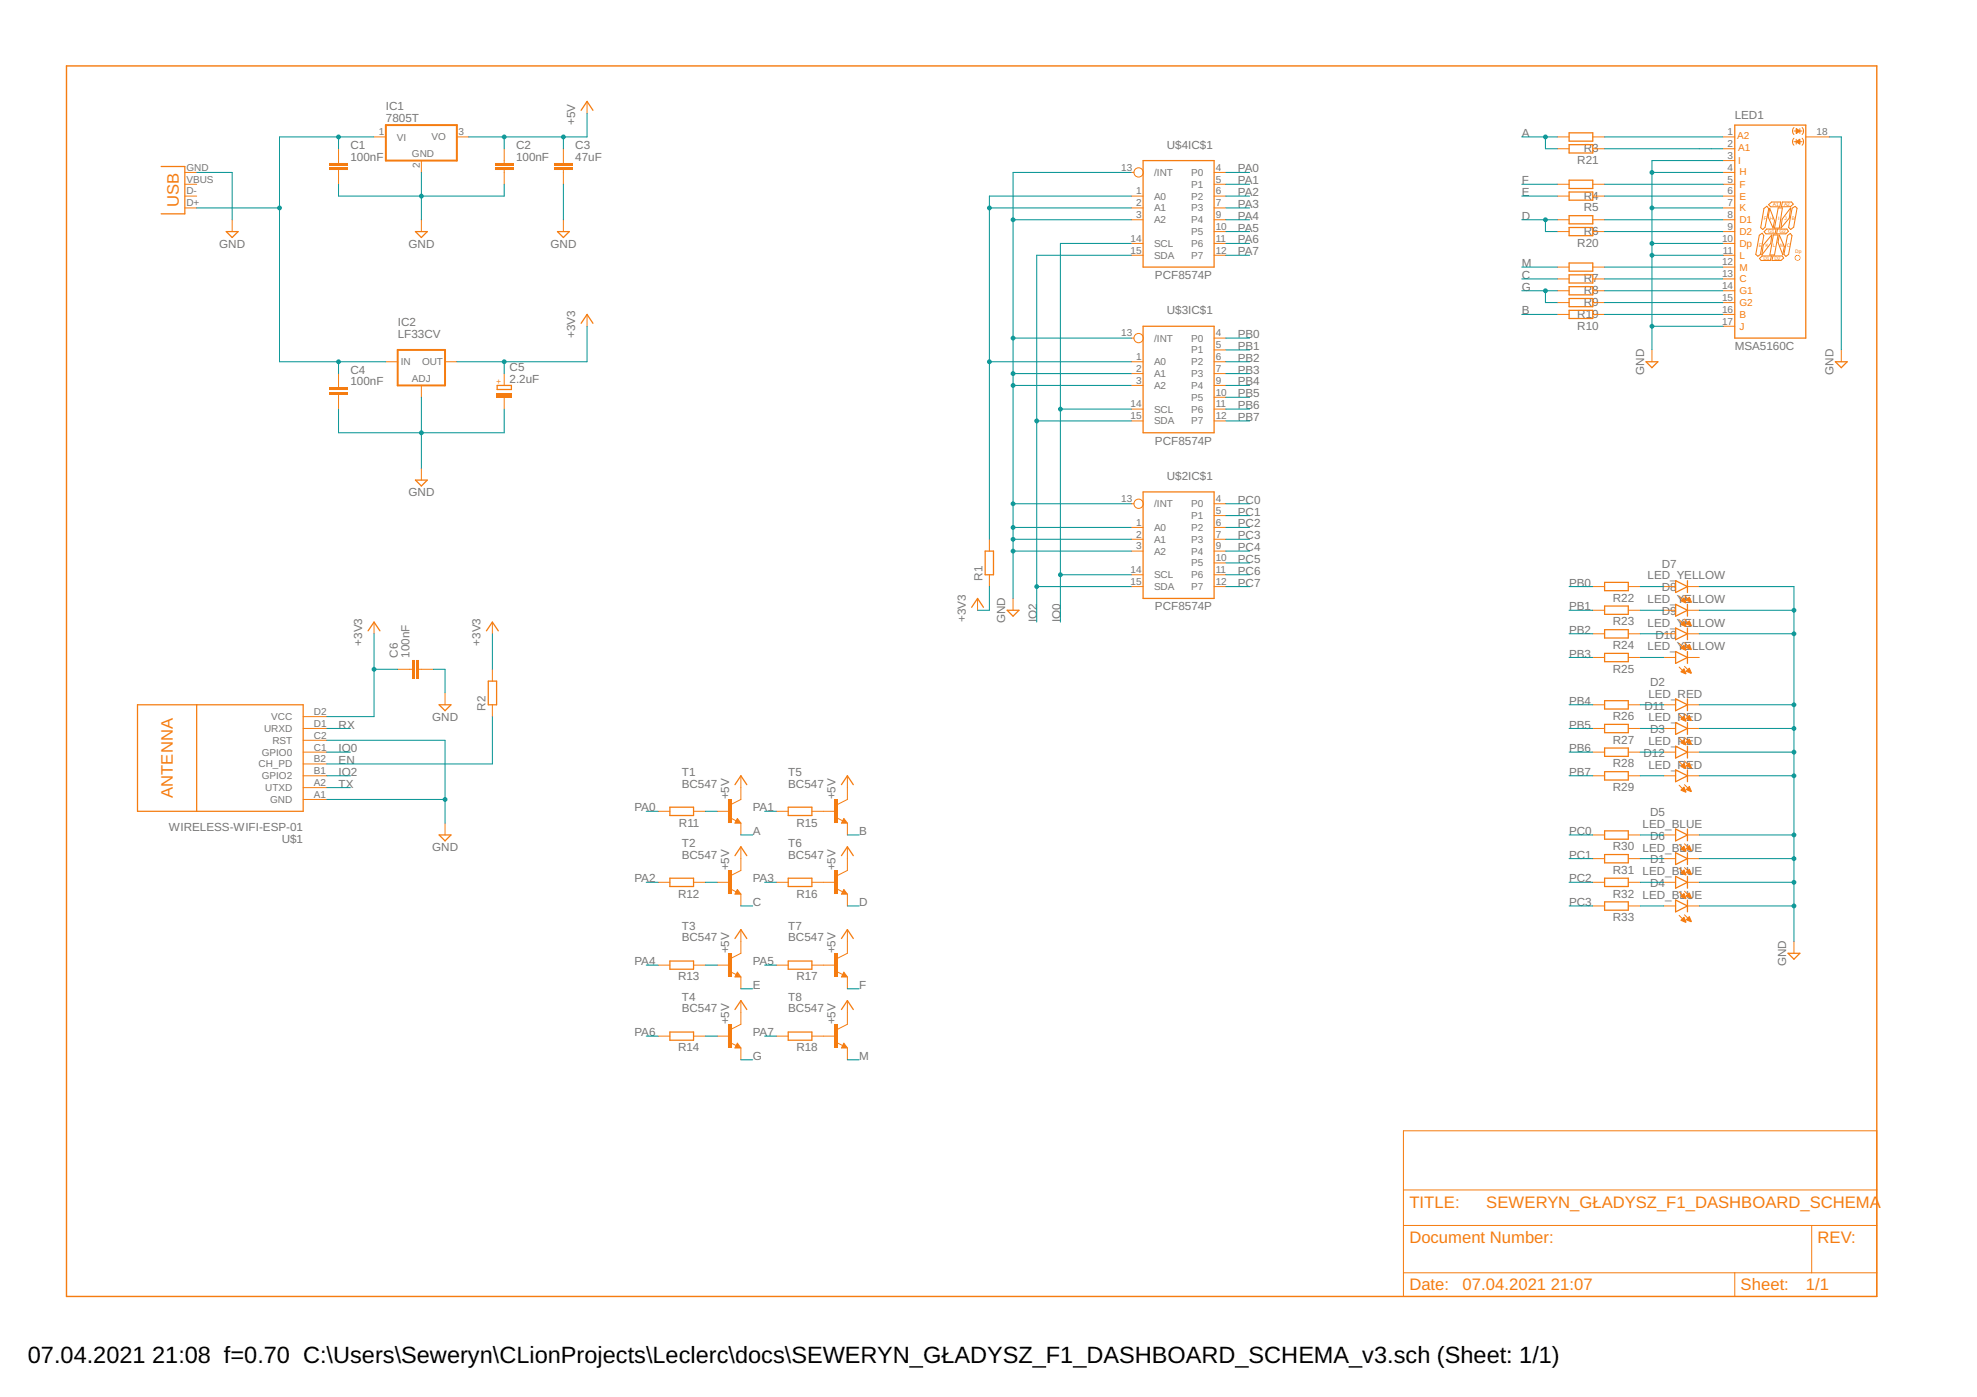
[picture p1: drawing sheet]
<svg xmlns="http://www.w3.org/2000/svg" width="297mm" height="210mm" viewBox="0 0 297 210" stroke-linecap="round" stroke-linejoin="round" font-family="sans-serif">
<path d="M10 9.9h272v184.9h-272z" fill="none" stroke="#f57c10" stroke-width=".21"/>
<g fill="none" stroke="#f57c10" stroke-width=".15">
<path d="M27.8 31.2h1.7M27.8 29.5h1.7M27.8 27.7h1.7M27.8 25.9h1.7M34.9 33v1.8M56.2 20.6h1.8M63.3 24.1v1.8M63.3 33v1.8M68.6 20.6h1.8M210.9 169.9h71.1v24.9h-71.1zM210.9 178.8h71.1M210.9 184.1h71.1"/>
<path d="M210.9 191.2h71.1M260.6 191.2v3.6M272.2 184.1v7.1"/>
</g>
<path d="M24.2 25h3.6v7.1h-3.6M34 34.8h1.8l-.9 .9zM62.4 34.8h1.8l-.9 .9z" fill="none" stroke="#f57c10" stroke-width=".19"/>
<path d="M58 18.8h10.6v5.3h-10.6z" fill="none" stroke="#f57c10" stroke-width=".3"/>
<path d="M49.4 25.4h2.9" fill="none" stroke="#f57c10" stroke-width=".34"/>
<path d="M49.4 25.2h2.9v.3h-2.9zM49.4 25.2v.3h2.9v-.3z" fill="#f57c10"/>
<path d="M49.4 24.7h2.9" fill="none" stroke="#f57c10" stroke-width=".34"/>
<path d="M49.4 24.5h2.9v.3h-2.9zM49.4 24.5v.3h2.9v-.3z" fill="#f57c10"/>
<path d="M50.9 22.4v2.1M50.9 25.5v2.2" fill="none" stroke="#f57c10" stroke-width=".15"/>
<path d="M74.3 25.4h2.9" fill="none" stroke="#f57c10" stroke-width=".34"/>
<path d="M74.3 25.2h2.9v.3h-2.9zM74.3 25.2v.3h2.9v-.3z" fill="#f57c10"/>
<path d="M74.3 24.7h2.9" fill="none" stroke="#f57c10" stroke-width=".34"/>
<path d="M74.3 24.5h2.9v.3h-2.9zM74.3 24.5v.3h2.9v-.3z" fill="#f57c10"/>
<path d="M75.8 22.4v2.1M75.8 25.5v2.2" fill="none" stroke="#f57c10" stroke-width=".15"/>
<path d="M83.2 25.4h2.9" fill="none" stroke="#f57c10" stroke-width=".34"/>
<path d="M83.2 25.2h2.9v.3h-2.9zM83.2 25.2v.3h2.9v-.3z" fill="#f57c10"/>
<path d="M83.2 24.7h2.9" fill="none" stroke="#f57c10" stroke-width=".34"/>
<path d="M83.2 24.5h2.9v.3h-2.9zM83.2 24.5v.3h2.9v-.3z" fill="#f57c10"/>
<path d="M84.6 22.4v2.1M84.6 25.5v2.2M84.6 33v1.8M58 54.4h1.8M63.3 57.9v1.8M66.9 54.4h1.7" fill="none" stroke="#f57c10" stroke-width=".15"/>
<path d="M83.8 34.8h1.7l-.9 .9z" fill="none" stroke="#f57c10" stroke-width=".19"/>
<path d="M59.8 52.6h7.1v5.3h-7.1z" fill="none" stroke="#f57c10" stroke-width=".3"/>
<path d="M49.4 59.2h2.9" fill="none" stroke="#f57c10" stroke-width=".34"/>
<path d="M49.4 59h2.9v.3h-2.9zM49.4 59v.3h2.9v-.3z" fill="#f57c10"/>
<path d="M49.4 58.4h2.9" fill="none" stroke="#f57c10" stroke-width=".34"/>
<path d="M49.4 58.3h2.9v.3h-2.9zM49.4 58.3v.3h2.9v-.3z" fill="#f57c10"/>
<path d="M50.9 56.1v2.2M50.9 59.3v2.2" fill="none" stroke="#f57c10" stroke-width=".15"/>
<path d="M74.7 57.9h2.1v.6h-2.1z" fill="none" stroke="#f57c10" stroke-width=".19"/>
<path d="M74.6 59.1h2.3v.6h-2.3z" fill-rule="evenodd" fill="#f57c10"/>
<path d="M74.6 59.1h2.3v.6h-2.3zM74.6 59.1v.6h2.3v-.6z" fill="#f57c10"/>
<g fill="none" stroke="#f57c10" stroke-width=".15">
<path d="M88.2 15.2v1.8M75.8 56.1v1.8M75.8 59.7v1.8M88.2 47.2v1.8M63.3 70.4v1.7M56.2 93.5v1.7M45.6 118.3h3.5M45.6 116.6h3.5M45.6 114.8h3.5M45.6 113h3.5M45.6 111.2h3.5M45.6 109.5h3.5"/>
<path d="M45.6 107.7h3.5M45.6 120.1h3.5M66.9 123.7v1.8"/>
</g>
<path d="M87.3 16.6l.9-1.4 .9 1.4M87.3 48.6l.9-1.4 .9 1.4M62.4 72.1h1.8l-.9 .9zM55.3 94.8l.9-1.3 .9 1.3M20.7 105.9h24.9v16h-24.9zM29.5 105.9v16M66 125.5h1.8l-.9 .8z" fill="none" stroke="#f57c10" stroke-width=".19"/>
<path d="M62.8 99.1v2.9" fill="none" stroke="#f57c10" stroke-width=".34"/>
<path d="M62.6 99.1h.4l-.1 2.9h-.3zM62.6 99.1v2.9h.3v-2.9z" fill="#f57c10"/>
<path d="M62.1 99.1v2.9" fill="none" stroke="#f57c10" stroke-width=".34"/>
<path d="M61.9 99.1h.4v2.9h-.4zM61.9 99.1v2.9h.4v-2.9z" fill="#f57c10"/>
<g fill="none" stroke="#f57c10" stroke-width=".15">
<path d="M269.5 19.2a.75 .75 0 0 0 0 1M269.5 19.7h1.3M270.4 19.3v.7M270.8 19.2a.75 .75 0 0 1 0 1M170 25.9h.4M170 29.5h1.7M170 31.2h1.7M170 33h1.7M170 36.6h1.7M170 38.4h1.7M182.4 25.9h1.8M182.4 29.5h1.8"/>
<path d="M182.4 31.2h1.8M182.4 33h1.8M182.4 36.6h1.8M182.4 38.4h1.8M182.4 27.7h1.8M182.4 34.8h1.8M264.4 38.8l.4-.3h1.3l-.1 .6h-1.4zM264.8 35l-.5 .3-.5 2.9 .3 .3 .4-.3 .5-2.8-.2-.3M265 31.3l.5-.3 .2 .3-.5 2.8-.3 .4-.4-.3zM265.4 34.4h1.4l-.1 .7h-1.4l-.3-.3zM265.7 30.8l.5-.4h1.3l-.1 .7h-1.4zM265.9 31.3l.7 1.8-.2 1.2-.7-1.7z"/>
<path d="M266.2 35.3l-1.3 1.5-.2 1.5 1.3-1.7 .2-1.3M266.4 38.5h1.4l.2 .3-.4 .3h-1.4zM266.4 35.3h.7l-.5 3h-.7zM267.1 34.4h1.4l.2 .4-.4 .3h-1.4zM267.2 31.2h.6l-.5 3.1h-.7zM267.3 35.3l.8 1.8-.3 1.1-.7-1.8 .2-1.1M267.8 30.4h1.4l.2 .3-.4 .4h-1.3zM268.6 35.4l.4-.3 .2 .3-.5 2.8-.4 .3-.3-.3zM269 31.2l-.2 1.6-1.2 1.5 .2-1.4zM269.3 31.3l.4-.3 .3 .3-.5 2.8-.5 .4-.3-.3zM269.5 20.8a.74 .74 0 0 0 0 1M269.5 21.3h1.3"/>
<path d="M269.9 20.9v.8M270.8 20.8a.74 .74 0 0 1 0 1M170 50.8h.4M170 54.4h1.7M170 56.1h1.7M170 57.9h1.7M182.4 50.8h1.8M182.4 54.4h1.8M182.4 56.1h1.8M182.4 57.9h1.8M182.4 52.6h1.8M182.4 59.7h1.8"/>
<path d="M170 75.7h.4M170 79.2h1.7M170 61.5h1.7M170 63.2h1.7M182.4 75.7h1.8M182.4 79.2h1.8M182.4 77.5h1.8M182.4 61.5h1.8M182.4 63.2h1.8M74 93.5v1.7M146.9 89.9v1.8M148.7 81v1.8"/>
<path d="M148.7 86.4v1.7M152.2 89.9v1.8M170 81h1.7M170 82.8h1.7M170 86.4h1.7M170 88.1h1.7M182.4 81h1.8M182.4 82.8h1.8M182.4 86.4h1.8M182.4 88.1h1.8M182.4 84.6h1.8M59.8 100.6h2.1"/>
<path d="M63 100.6h2.1M66.9 104.1v1.8M74 100.6v1.7M74 105.9v1.8"/>
<circle cx="171.1" cy="25.9" r=".7"/>
<circle cx="171.1" cy="50.8" r=".7"/>
<circle cx="171.1" cy="75.7" r=".7"/>
</g>
<path d="M260.6 18.8h10.7v32h-10.7zM171.7 24.1h10.7v16h-10.7zM171.7 49h10.7v16h-10.7zM171.7 73.9h10.7v16h-10.7zM73.1 94.8l.9-1.3 .9 1.3M146 91.2l.9-1.3 .9 1.3M148 82.8h1.3v3.6h-1.3zM151.3 91.7h1.8l-.9 .9zM66 105.9h1.8l-.9 .9zM73.4 102.3h1.2v3.6h-1.2z" fill="none" stroke="#f57c10" stroke-width=".19"/>
<path d="M269.8 38.4a.43 .43 0 0 1 .7 .2 .43 .43 0 0 1-.3 .6 .43 .43 0 0 1-.6-.5h.1a.35 .35 0 0 1 .6-.3 .35 .35 0 0 1 0 .6 .35 .35 0 0 1-.5-.1l-.1-.2h-.1z" fill-rule="evenodd" fill="#f57c10"/>
<path d="M269.8 38.4l.4-.1 .3 .2v.4l-.3 .3-.4-.1-.2-.4 .4-.3h.2a.35 .35 0 0 1 .2 .5l-.2 .2-.3-.1-.2-.3h-.1zM269.8 38.4l-.2 .3h.1l.2 .3 .3 .1 .2-.2v-.3l-.4-.2-.4 .3 .1 .2 .3 .3 .4-.1 .1-.4-.1-.3-.2-.1z" fill="#f57c10"/>
<g fill="none" stroke="#f57c10" stroke-width=".15">
<path d="M234 20.6h1.8M234 27.7h1.8M234 29.5h1.8M234 33h1.8M239.3 20.6h1.8M239.3 27.7h1.8M239.3 29.5h1.8M239.3 33h1.8M258.9 20.6h1.7M258.9 22.4h1.7M258.9 24.1h1.7M258.9 25.9h1.7"/>
<path d="M258.9 27.7h1.7M258.9 29.5h1.7M258.9 31.2h1.7M258.9 33h1.7M258.9 34.8h1.7M258.9 36.6h1.7M258.9 38.4h1.7M271.3 20.6h3.6M234 40.1h1.8M234 41.9h1.8M234 43.7h1.8M234 47.2h1.8"/>
<path d="M239.3 40.1h1.8M239.3 41.9h1.8M239.3 43.7h1.8M239.3 47.2h1.8M248.2 52.6v1.8M258.9 40.1h1.7M258.9 41.9h1.7M258.9 43.7h1.7M258.9 45.5h1.7M258.9 47.2h1.7M258.9 49h1.7M276.6 52.6v1.8"/>
<path d="M109.7 122.9l.9 .4M110.8 123l.5 .7h-.9zM111.3 120.1l-1.4 .7"/>
</g>
<g fill="#f57c10" stroke="#f57c10" stroke-width=".15">
<path d="M269.9 19.3l.5 .4-.5 .4z" fill-rule="evenodd"/>
<path d="M269.9 21.3l.5-.4v.8z" fill-rule="evenodd"/>
</g>
<path d="M235.8 20h3.5v1.2h-3.5zM235.8 27.1h3.5v1.2h-3.5zM235.8 28.9h3.5v1.2h-3.5zM235.8 32.4h3.5v1.2h-3.5zM235.8 39.5h3.5v1.2h-3.5zM235.8 41.3h3.5v1.2h-3.5zM235.8 43.1h3.5v1.2h-3.5zM235.8 46.6h3.5v1.3h-3.5zM247.3 54.4h1.8l-.9 .8zM275.8 54.4h1.7l-.9 .8zM110.8 123.3l.1 .2h-.3l.2-.4 .3 .5h-.5" fill="none" stroke="#f57c10" stroke-width=".19"/>
<path d="M109.3 120.1h.6v3.6h-.6z" fill-rule="evenodd" fill="#f57c10"/>
<path d="M109.3 120.1h.6v3.6h-.6zM109.3 120.1v3.6h.6v-3.6z" fill="#f57c10"/>
<g fill="none" stroke="#f57c10" stroke-width=".15">
<path d="M250 88.1h1.8M250 91.7h1.8M250 95.2h1.8M250 98.8h1.8M252.3 89.6l1 .9M252.3 93.1l1 1M252.3 96.7l1 .9M253.1 89.5l1 .9M253.1 93l1 1M253.1 96.6l1 1M253.5 88.1h1.8M253.5 91.7h1.8"/>
<path d="M253.5 95.2h1.8M253.5 98.8h1.8M111.3 118.3v1.8M250 105.9h1.8M250 113h1.8M250 109.5h1.8M250 116.6h1.8M252.3 107.3l1 1M252.3 100.2l1 1M252.3 114.4l1 1M252.3 110.9l1 1M252.3 118l1 1"/>
<path d="M253.1 107.2l1 1M253.1 100.1l1 1M253.1 114.3l1 1M253.1 110.8l1 1M253.1 117.9l1 1M253.5 105.9h1.8M253.5 113h1.8M253.5 109.5h1.8M253.5 116.6h1.8M107.8 121.9h1.7M109.7 133.6l.9 .4M110.8 133.6l.5 .7h-.9z"/>
<path d="M111.3 123.7v1.8M111.3 130.8l-1.4 .7M250 132.6h1.8M250 136.1h1.8M250 125.5h1.8M250 129h1.8M252.3 134l1 1M252.3 137.5l1 1M252.3 126.9l1 1M252.3 130.4l1 1M253.1 133.9l1 1M253.1 137.5l1 .9"/>
<path d="M253.1 126.8l1 1M253.1 130.3l1 1M253.5 132.6h1.8M253.5 136.1h1.8M253.5 125.5h1.8M253.5 129h1.8M269.5 141.5v1.7"/>
</g>
<g fill="none" stroke="#f57c10" stroke-width=".19">
<path d="M251.8 87.2l1.7 .9-1.7 .9zM251.8 90.8l1.7 .9-1.7 .9zM251.8 94.4l1.7 .8-1.7 .9zM251.8 97.9l1.7 .9-1.7 .9zM253.5 87.2v1.8M253.5 90.8v1.8M253.5 94.4v1.7M253.5 97.9v1.8M251.8 105l1.7 .9-1.7 .9zM251.8 108.6l1.7 .9-1.7 .8zM251.8 112.1l1.7 .9-1.7 .9zM251.8 115.7l1.7 .9-1.7 .9z"/>
<path d="M253.5 105v1.8M253.5 108.6v1.7M253.5 112.1v1.8M253.5 115.7v1.8M110.8 134l.1 .2h-.3l.2-.4 .3 .5h-.5M251.8 131.7l1.7 .9-1.7 .9zM251.8 124.6l1.7 .9-1.7 .8zM251.8 128.1l1.7 .9-1.7 .9zM251.8 135.2l1.7 .9-1.7 .9zM253.5 124.6v1.7M253.5 128.1v1.8M253.5 131.7v1.8"/>
<path d="M253.5 135.2v1.8M268.6 143.2h1.8l-.9 .9z"/>
</g>
<g fill="#f57c10" stroke="#f57c10" stroke-width=".15">
<path d="M252.5 134.7l.5-.4 .3 .7z" fill-rule="evenodd"/>
<path d="M253.3 134.6l.5-.4 .3 .7z" fill-rule="evenodd"/>
<path d="M252.5 108.1l.5-.5 .3 .7z" fill-rule="evenodd"/>
<path d="M253.3 108l.5-.5 .3 .7z" fill-rule="evenodd"/>
<path d="M253 137.8l.3 .8-.8-.3z" fill-rule="evenodd"/>
<path d="M253.3 138.2l.5-.5 .3 .7z" fill-rule="evenodd"/>
<path d="M252.5 127.6l.5-.5 .3 .8z" fill-rule="evenodd"/>
<path d="M253.3 127.5l.5-.4 .3 .7z" fill-rule="evenodd"/>
<path d="M252.5 131.2l.5-.5 .3 .7z" fill-rule="evenodd"/>
<path d="M253.3 131.1l.5-.5 .3 .7z" fill-rule="evenodd"/>
<path d="M253 89.8l.3 .8-.8-.3z" fill-rule="evenodd"/>
<path d="M253.3 90.2l.5-.5 .3 .8z" fill-rule="evenodd"/>
<path d="M252.5 93.8l.5-.4 .3 .7z" fill-rule="evenodd"/>
<path d="M253.3 93.7l.5-.4 .3 .7z" fill-rule="evenodd"/>
<path d="M252.5 97.4l.5-.5 .3 .8z" fill-rule="evenodd"/>
<path d="M253.3 97.3l.5-.5 .3 .8z" fill-rule="evenodd"/>
<path d="M252.5 100.9l.5-.4 .3 .7z" fill-rule="evenodd"/>
<path d="M253.8 100.4l.3 .8-.8-.3z" fill-rule="evenodd"/>
<path d="M253 114.7l.3 .8-.8-.3z" fill-rule="evenodd"/>
<path d="M253.3 115.1l.5-.5 .3 .7z" fill-rule="evenodd"/>
<path d="M252.5 111.6l.5-.5 .3 .8z" fill-rule="evenodd"/>
<path d="M253.3 111.5l.5-.4 .3 .7z" fill-rule="evenodd"/>
<path d="M252.5 118.7l.5-.4 .3 .7z" fill-rule="evenodd"/>
<path d="M253.3 118.6l.5-.4 .3 .7z" fill-rule="evenodd"/>
</g>
<path d="M109.3 130.8h.6v3.5h-.6z" fill-rule="evenodd" fill="#f57c10"/>
<path d="M109.3 130.8h.6v3.5h-.6zM109.3 130.8v3.5h.6v-3.5z" fill="#f57c10"/>
<path d="M107.8 132.6h1.7M111.3 129v1.8M111.3 134.3v1.8M109.7 146l.9 .4M110.8 146.1l.5 .7h-.9zM111.3 143.2l-1.4 .8" fill="none" stroke="#f57c10" stroke-width=".15"/>
<path d="M110.8 146.4l.1 .2h-.3l.2-.3 .3 .4h-.5" fill="none" stroke="#f57c10" stroke-width=".19"/>
<path d="M109.3 143.2h.6v3.6h-.6z" fill-rule="evenodd" fill="#f57c10"/>
<path d="M109.3 143.2h.6v3.6h-.6zM109.3 143.2v3.6h.6v-3.6z" fill="#f57c10"/>
<path d="M107.8 145h1.7M109.7 156.7l.9 .4M110.8 156.7l.5 .8h-.9zM111.3 141.5v1.7M111.3 146.8v1.8M111.3 153.9l-1.4 .7" fill="none" stroke="#f57c10" stroke-width=".15"/>
<path d="M110.8 157.1l.1 .2h-.3l.2-.4 .3 .5h-.5" fill="none" stroke="#f57c10" stroke-width=".19"/>
<path d="M109.3 153.9h.6v3.6h-.6z" fill-rule="evenodd" fill="#f57c10"/>
<path d="M109.3 153.9h.6v3.6h-.6zM109.3 153.9v3.6h.6v-3.6z" fill="#f57c10"/>
<path d="M125.8 122.9l.8 .4M126.8 123l.5 .7h-.9zM127.3 120.1l-1.4 .7M107.8 155.7h1.7M111.3 152.1v1.8M111.3 157.5v1.7" fill="none" stroke="#f57c10" stroke-width=".15"/>
<path d="M126.8 123.3l.1 .2h-.3l.2-.4 .3 .5h-.5" fill="none" stroke="#f57c10" stroke-width=".19"/>
<path d="M125.3 120.1h.6v3.6h-.6z" fill-rule="evenodd" fill="#f57c10"/>
<path d="M125.3 120.1h.6v3.6h-.6zM125.3 120.1v3.6h.6v-3.6z" fill="#f57c10"/>
<path d="M127.3 118.3v1.8M123.8 121.9h1.7M125.8 133.6l.8 .4M126.8 133.6l.5 .7h-.9zM127.3 123.7v1.8M127.3 130.8l-1.4 .7" fill="none" stroke="#f57c10" stroke-width=".15"/>
<path d="M126.8 134l.1 .2h-.3l.2-.4 .3 .5h-.5" fill="none" stroke="#f57c10" stroke-width=".19"/>
<path d="M125.3 130.8h.6v3.5h-.6z" fill-rule="evenodd" fill="#f57c10"/>
<path d="M125.3 130.8h.6v3.5h-.6zM125.3 130.8v3.5h.6v-3.5z" fill="#f57c10"/>
<path d="M123.8 132.6h1.7M127.3 129v1.8M127.3 134.3v1.8M125.8 146l.8 .4M126.8 146.1l.5 .7h-.9zM127.3 143.2l-1.4 .8" fill="none" stroke="#f57c10" stroke-width=".15"/>
<path d="M126.8 146.4l.1 .2h-.3l.2-.3 .3 .4h-.5" fill="none" stroke="#f57c10" stroke-width=".19"/>
<path d="M125.3 143.2h.6v3.6h-.6z" fill-rule="evenodd" fill="#f57c10"/>
<path d="M125.3 143.2h.6v3.6h-.6zM125.3 143.2v3.6h.6v-3.6z" fill="#f57c10"/>
<path d="M123.8 145h1.7M125.8 156.7l.8 .4M126.8 156.7l.5 .8h-.9zM127.3 141.5v1.7M127.3 146.8v1.8M127.3 153.9l-1.4 .7" fill="none" stroke="#f57c10" stroke-width=".15"/>
<path d="M126.8 157.1l.1 .2h-.3l.2-.4 .3 .5h-.5" fill="none" stroke="#f57c10" stroke-width=".19"/>
<path d="M125.3 153.9h.6v3.6h-.6z" fill-rule="evenodd" fill="#f57c10"/>
<path d="M125.3 153.9h.6v3.6h-.6zM125.3 153.9v3.6h.6v-3.6z" fill="#f57c10"/>
<g fill="none" stroke="#f57c10" stroke-width=".15">
<path d="M234 34.8h1.8M234 22.4h1.8M239.3 34.8h1.8M239.3 22.4h1.8M234 45.5h1.8M239.3 45.5h1.8M239.3 88.1h1.8M239.3 91.7h1.8M239.3 95.2h1.8M239.3 98.8h1.8M244.6 88.1h1.8M244.6 91.7h1.8"/>
<path d="M244.6 95.2h1.8M244.6 98.8h1.8M111.3 116.6v1.7M127.3 116.6v1.7M239.3 105.9h1.8M239.3 109.5h1.8M239.3 113h1.8M239.3 116.6h1.8M244.6 105.9h1.8M244.6 109.5h1.8M244.6 113h1.8M244.6 116.6h1.8"/>
<path d="M98.9 121.9h1.7M98.9 132.6h1.7M104.2 121.9h1.8M104.2 132.6h1.8M111.3 127.2v1.8M111.3 139.7v1.8M116.6 121.9h1.8M116.6 132.6h1.8M122 121.9h1.8M122 132.6h1.8M127.3 127.2v1.8M127.3 139.7v1.8"/>
<path d="M239.3 132.6h1.8M239.3 125.5h1.8M239.3 129h1.8M239.3 136.1h1.8M244.6 132.6h1.8M244.6 125.5h1.8M244.6 129h1.8M244.6 136.1h1.8M98.9 155.7h1.7M98.9 145h1.7M104.2 155.7h1.8M104.2 145h1.8"/>
<path d="M111.3 150.3v1.8M116.6 155.7h1.8M116.6 145h1.8M122 155.7h3.5M122 145h1.8M127.3 150.3v3.6M127.3 157.5v1.7"/>
</g>
<g fill="none" stroke="#f57c10" stroke-width=".19">
<path d="M235.8 21.7h3.5v1.3h-3.5zM235.8 34.2h3.5v1.2h-3.5zM235.8 44.9h3.5v1.2h-3.5zM241.1 87.5h3.5v1.3h-3.5zM241.1 91.1h3.5v1.2h-3.5zM241.1 94.6h3.5v1.3h-3.5zM241.1 98.2h3.5v1.2h-3.5zM110.4 117.9l.9-1.3 .9 1.3M126.4 117.9l.9-1.3 .9 1.3M241.1 105.3h3.5v1.2h-3.5zM241.1 108.8h3.5v1.3h-3.5zM241.1 112.4h3.5v1.2h-3.5z"/>
<path d="M241.1 116h3.5v1.2h-3.5zM100.6 121.3h3.6v1.2h-3.6zM100.6 132h3.6v1.2h-3.6zM110.4 128.6l.9-1.4 .9 1.4M118.4 121.3h3.6v1.2h-3.6zM118.4 132h3.6v1.2h-3.6zM126.4 128.6l.9-1.4 .9 1.4M241.1 132h3.5v1.2h-3.5zM241.1 124.8h3.5v1.3h-3.5zM241.1 128.4h3.5v1.2h-3.5zM241.1 135.5h3.5v1.3h-3.5zM100.6 144.4h3.6v1.2h-3.6z"/>
<path d="M100.6 155.1h3.6v1.2h-3.6zM110.4 141l.9-1.3 .9 1.3M110.4 151.7l.9-1.4 .9 1.4M118.4 144.4h3.6v1.2h-3.6zM118.4 155.1h3.6v1.2h-3.6zM126.4 141l.9-1.3 .9 1.3M126.4 151.7l.9-1.4 .9 1.4"/>
</g>
<path d="M29.5 25.9h5.4v7.1M63.3 25.9v3.6" fill="none" stroke="#009292" stroke-width=".15"/>
<circle cx="63.3" cy="29.5" r=".36" fill="#009292"/>
<path d="M62.9 29.5a.4 .4 0 0 1 .8 0 .4 .4 0 0 1-.8 0zM63 29.5a.36 .36 0 0 0 .7 0 .36 .36 0 0 0-.7 0z" fill="#009292"/>
<path d="M50.9 27.7v1.8h24.9v-1.8M63.3 29.5v3.5M84.6 27.7v5.3M63.3 59.7v5.3M50.9 61.5v3.5h24.9" fill="none" stroke="#009292" stroke-width=".15"/>
<circle cx="63.3" cy="65" r=".36" fill="#009292"/>
<path d="M62.9 65a.4 .4 0 0 1 .8 0 .4 .4 0 0 1-.8 0zM63 65a.36 .36 0 0 0 .7 0 .36 .36 0 0 0-.7 0z" fill="#009292"/>
<path d="M63.3 65v5.4M75.8 61.5v3.5M49.1 111.2h17.8v12.5M49.1 120.1h17.8" fill="none" stroke="#009292" stroke-width=".15"/>
<circle cx="66.9" cy="120.1" r=".36" fill="#009292"/>
<path d="M66.5 120.1a.36 .36 0 0 1 .7 0 .36 .36 0 0 1-.7 0zM66.5 120.1a.36 .36 0 0 0 .7 0 .36 .36 0 0 0-.7 0z" fill="#009292"/>
<path d="M170 33h-17.8v56.9M152.2 56.1h17.8M65.1 100.6h1.8v3.5" fill="none" stroke="#009292" stroke-width=".15"/>
<circle cx="152.2" cy="56.1" r=".36" fill="#009292"/>
<path d="M151.8 56.1a.4 .4 0 0 1 .8 0 .4 .4 0 0 1-.8 0zM151.9 56.1a.36 .36 0 0 0 .7 0 .36 .36 0 0 0-.7 0z" fill="#009292"/>
<path d="M152.2 57.9h17.8" fill="none" stroke="#009292" stroke-width=".15"/>
<circle cx="152.2" cy="57.9" r=".36" fill="#009292"/>
<path d="M151.8 57.9a.4 .4 0 0 1 .8 0 .4 .4 0 0 1-.8 0zM151.9 57.9a.36 .36 0 0 0 .7 0 .36 .36 0 0 0-.7 0z" fill="#009292"/>
<path d="M152.2 79.2h17.8" fill="none" stroke="#009292" stroke-width=".15"/>
<circle cx="152.2" cy="79.2" r=".36" fill="#009292"/>
<path d="M151.8 79.2a.4 .4 0 0 1 .8 0 .4 .4 0 0 1-.8 0zM151.9 79.2a.36 .36 0 0 0 .7 0 .36 .36 0 0 0-.7 0z" fill="#009292"/>
<path d="M152.2 81h17.8" fill="none" stroke="#009292" stroke-width=".15"/>
<circle cx="152.2" cy="81" r=".36" fill="#009292"/>
<path d="M151.8 81a.4 .4 0 0 1 .8 0 .4 .4 0 0 1-.8 0zM151.9 81a.36 .36 0 0 0 .7 0 .36 .36 0 0 0-.7 0z" fill="#009292"/>
<path d="M152.2 82.8h17.8" fill="none" stroke="#009292" stroke-width=".15"/>
<circle cx="152.2" cy="82.8" r=".36" fill="#009292"/>
<path d="M151.8 82.8a.4 .4 0 0 1 .8 0 .4 .4 0 0 1-.8 0zM151.9 82.8a.36 .36 0 0 0 .7 0 .36 .36 0 0 0-.7 0z" fill="#009292"/>
<path d="M152.2 75.7h17.8" fill="none" stroke="#009292" stroke-width=".15"/>
<circle cx="152.2" cy="75.7" r=".36" fill="#009292"/>
<path d="M151.8 75.7a.4 .4 0 0 1 .8 0 .4 .4 0 0 1-.8 0zM151.9 75.7a.36 .36 0 0 0 .7 0 .36 .36 0 0 0-.7 0z" fill="#009292"/>
<path d="M152.2 50.8h17.8" fill="none" stroke="#009292" stroke-width=".15"/>
<circle cx="152.2" cy="50.8" r=".36" fill="#009292"/>
<path d="M151.8 50.8a.4 .4 0 0 1 .8 0 .4 .4 0 0 1-.8 0zM151.9 50.8a.36 .36 0 0 0 .7 0 .36 .36 0 0 0-.7 0z" fill="#009292"/>
<path d="M152.2 25.9v7.1" fill="none" stroke="#009292" stroke-width=".15"/>
<circle cx="152.2" cy="33" r=".36" fill="#009292"/>
<path d="M151.8 33a.4 .4 0 0 1 .8 0 .4 .4 0 0 1-.8 0zM151.9 33a.36 .36 0 0 0 .7 0 .36 .36 0 0 0-.7 0z" fill="#009292"/>
<path d="M152.2 25.9h17.8M248.2 31.2h10.7M258.9 25.9h-10.7v26.7" fill="none" stroke="#009292" stroke-width=".15"/>
<circle cx="248.2" cy="31.2" r=".36" fill="#009292"/>
<path d="M247.8 31.2a.4 .4 0 0 1 .8 0 .4 .4 0 0 1-.8 0zM247.8 31.2a.4 .4 0 0 0 .8 0 .4 .4 0 0 0-.8 0z" fill="#009292"/>
<path d="M248.2 49h10.7" fill="none" stroke="#009292" stroke-width=".15"/>
<circle cx="248.2" cy="49" r=".36" fill="#009292"/>
<path d="M247.8 49a.4 .4 0 0 1 .8 0 .4 .4 0 0 1-.8 0zM247.8 49a.4 .4 0 0 0 .8 0 .4 .4 0 0 0-.8 0z" fill="#009292"/>
<path d="M258.9 24.1h-10.7v1.8" fill="none" stroke="#009292" stroke-width=".15"/>
<circle cx="248.2" cy="25.9" r=".36" fill="#009292"/>
<path d="M247.8 25.9a.4 .4 0 0 1 .8 0 .4 .4 0 0 1-.8 0zM247.8 25.9a.4 .4 0 0 0 .8 0 .4 .4 0 0 0-.8 0z" fill="#009292"/>
<path d="M248.2 38.4h10.7" fill="none" stroke="#009292" stroke-width=".15"/>
<circle cx="248.2" cy="38.4" r=".36" fill="#009292"/>
<path d="M247.8 38.4a.4 .4 0 0 1 .8 0 .4 .4 0 0 1-.8 0zM247.8 38.4a.4 .4 0 0 0 .8 0 .4 .4 0 0 0-.8 0z" fill="#009292"/>
<path d="M248.2 36.6h10.7" fill="none" stroke="#009292" stroke-width=".15"/>
<circle cx="248.2" cy="36.6" r=".36" fill="#009292"/>
<path d="M247.8 36.6a.4 .4 0 0 1 .8 0 .4 .4 0 0 1-.8 0zM247.8 36.6a.4 .4 0 0 0 .8 0 .4 .4 0 0 0-.8 0z" fill="#009292"/>
<path d="M274.9 20.6h1.7v32M255.3 88.1h14.2v7.1h-14.2M255.3 91.7h14.2" fill="none" stroke="#009292" stroke-width=".15"/>
<circle cx="269.5" cy="91.7" r=".36" fill="#009292"/>
<path d="M269.2 91.7a.36 .36 0 0 1 .7 0 .36 .36 0 0 1-.7 0zM269.2 91.7a.36 .36 0 0 0 .7 0 .36 .36 0 0 0-.7 0z" fill="#009292"/>
<path d="M269.5 95.2v10.7" fill="none" stroke="#009292" stroke-width=".15"/>
<circle cx="269.5" cy="95.2" r=".36" fill="#009292"/>
<path d="M269.2 95.2a.36 .36 0 0 1 .7 0 .36 .36 0 0 1-.7 0zM269.2 95.2a.36 .36 0 0 0 .7 0 .36 .36 0 0 0-.7 0z" fill="#009292"/>
<path d="M269.5 105.9v35.6M255.3 136.1h14.2" fill="none" stroke="#009292" stroke-width=".15"/>
<circle cx="269.5" cy="136.1" r=".36" fill="#009292"/>
<path d="M269.2 136.1a.36 .36 0 0 1 .7 0 .36 .36 0 0 1-.7 0zM269.2 136.1a.36 .36 0 0 0 .7 0 .36 .36 0 0 0-.7 0z" fill="#009292"/>
<path d="M255.3 132.6h14.2" fill="none" stroke="#009292" stroke-width=".15"/>
<circle cx="269.5" cy="132.6" r=".36" fill="#009292"/>
<path d="M269.2 132.6a.36 .36 0 0 1 .7 0 .36 .36 0 0 1-.7 0zM269.2 132.6a.36 .36 0 0 0 .7 0 .36 .36 0 0 0-.7 0z" fill="#009292"/>
<path d="M255.3 129h14.2" fill="none" stroke="#009292" stroke-width=".15"/>
<circle cx="269.5" cy="129" r=".36" fill="#009292"/>
<path d="M269.2 129a.36 .36 0 0 1 .7 0 .36 .36 0 0 1-.7 0zM269.2 129a.36 .36 0 0 0 .7 0 .36 .36 0 0 0-.7 0z" fill="#009292"/>
<path d="M255.3 125.5h14.2" fill="none" stroke="#009292" stroke-width=".15"/>
<circle cx="269.5" cy="125.5" r=".36" fill="#009292"/>
<path d="M269.2 125.5a.36 .36 0 0 1 .7 0 .36 .36 0 0 1-.7 0zM269.2 125.5a.36 .36 0 0 0 .7 0 .36 .36 0 0 0-.7 0z" fill="#009292"/>
<path d="M255.3 116.6h14.2" fill="none" stroke="#009292" stroke-width=".15"/>
<circle cx="269.5" cy="116.6" r=".36" fill="#009292"/>
<path d="M269.2 116.6a.36 .36 0 0 1 .7 0 .36 .36 0 0 1-.7 0zM269.2 116.6a.36 .36 0 0 0 .7 0 .36 .36 0 0 0-.7 0z" fill="#009292"/>
<path d="M255.3 113h14.2" fill="none" stroke="#009292" stroke-width=".15"/>
<circle cx="269.5" cy="113" r=".36" fill="#009292"/>
<path d="M269.2 113a.36 .36 0 0 1 .7 0 .36 .36 0 0 1-.7 0zM269.2 113a.36 .36 0 0 0 .7 0 .36 .36 0 0 0-.7 0z" fill="#009292"/>
<path d="M255.3 109.5h14.2" fill="none" stroke="#009292" stroke-width=".15"/>
<circle cx="269.5" cy="109.5" r=".36" fill="#009292"/>
<path d="M269.2 109.5a.36 .36 0 0 1 .7 0 .36 .36 0 0 1-.7 0zM269.2 109.5a.36 .36 0 0 0 .7 0 .36 .36 0 0 0-.7 0z" fill="#009292"/>
<path d="M255.3 105.9h14.2" fill="none" stroke="#009292" stroke-width=".15"/>
<circle cx="269.5" cy="105.9" r=".36" fill="#009292"/>
<path d="M269.2 105.9a.36 .36 0 0 1 .7 0 .36 .36 0 0 1-.7 0zM269.2 105.9a.36 .36 0 0 0 .7 0 .36 .36 0 0 0-.7 0z" fill="#009292"/>
<path d="M56.2 20.6h-14.2v10.6h-12.5" fill="none" stroke="#009292" stroke-width=".15"/>
<circle cx="50.9" cy="20.6" r=".36" fill="#009292"/>
<path d="M50.5 20.6a.36 .36 0 0 1 .7 0 .36 .36 0 0 1-.7 0zM50.5 20.6a.36 .36 0 0 0 .7 0 .36 .36 0 0 0-.7 0z" fill="#009292"/>
<path d="M42 31.2v23.2M50.9 20.6v1.8" fill="none" stroke="#009292" stroke-width=".15"/>
<circle cx="42" cy="31.2" r=".36" fill="#009292"/>
<path d="M41.6 31.2a.4 .4 0 0 1 .8 0 .4 .4 0 0 1-.8 0zM41.6 31.2a.4 .4 0 0 0 .8 0 .4 .4 0 0 0-.8 0z" fill="#009292"/>
<path d="M42 54.4h16M50.9 54.4v1.7" fill="none" stroke="#009292" stroke-width=".15"/>
<circle cx="50.9" cy="54.4" r=".36" fill="#009292"/>
<path d="M50.5 54.4a.36 .36 0 0 1 .7 0 .36 .36 0 0 1-.7 0zM50.5 54.4a.36 .36 0 0 0 .7 0 .36 .36 0 0 0-.7 0z" fill="#009292"/>
<path d="M68.6 54.4h19.6M75.8 54.4v1.7" fill="none" stroke="#009292" stroke-width=".15"/>
<circle cx="75.8" cy="54.4" r=".36" fill="#009292"/>
<path d="M75.4 54.4a.36 .36 0 0 1 .7 0 .36 .36 0 0 1-.7 0zM75.4 54.4a.36 .36 0 0 0 .7 0 .36 .36 0 0 0-.7 0z" fill="#009292"/>
<path d="M88.2 49v5.4M56.2 95.2v12.5h-7.1M56.2 100.6h3.6" fill="none" stroke="#009292" stroke-width=".15"/>
<circle cx="56.2" cy="100.6" r=".36" fill="#009292"/>
<path d="M55.8 100.6a.4 .4 0 0 1 .8 0 .4 .4 0 0 1-.8 0zM55.8 100.6a.4 .4 0 0 0 .8 0 .4 .4 0 0 0-.8 0z" fill="#009292"/>
<path d="M70.4 20.6h14.2M75.8 20.6v1.8M74 95.2v5.4M148.7 88.1v3.6h-1.8" fill="none" stroke="#009292" stroke-width=".15"/>
<circle cx="75.8" cy="20.6" r=".36" fill="#009292"/>
<path d="M75.4 20.6a.36 .36 0 0 1 .7 0 .36 .36 0 0 1-.7 0zM75.4 20.6a.36 .36 0 0 0 .7 0 .36 .36 0 0 0-.7 0z" fill="#009292"/>
<path d="M88.2 20.6h-3.6v1.8" fill="none" stroke="#009292" stroke-width=".15"/>
<circle cx="84.6" cy="20.6" r=".36" fill="#009292"/>
<path d="M84.3 20.6a.36 .36 0 0 1 .7 0 .36 .36 0 0 1-.7 0zM84.3 20.6a.36 .36 0 0 0 .7 0 .36 .36 0 0 0-.7 0z" fill="#009292"/>
<path d="M88.2 17v3.6M170 38.4h-14.2v55.1M155.8 63.2h14.2M49.1 118.3h3.5M49.1 116.6h3.5" fill="none" stroke="#009292" stroke-width=".15"/>
<circle cx="155.8" cy="63.2" r=".36" fill="#009292"/>
<path d="M155.4 63.2a.36 .36 0 0 1 .7 0 .36 .36 0 0 1-.7 0zM155.4 63.2a.36 .36 0 0 0 .7 0 .36 .36 0 0 0-.7 0z" fill="#009292"/>
<path d="M155.8 88.1h14.2" fill="none" stroke="#009292" stroke-width=".15"/>
<circle cx="155.8" cy="88.1" r=".36" fill="#009292"/>
<path d="M155.4 88.1a.36 .36 0 0 1 .7 0 .36 .36 0 0 1-.7 0zM155.4 88.1a.36 .36 0 0 0 .7 0 .36 .36 0 0 0-.7 0z" fill="#009292"/>
<path d="M170 36.6h-10.7v56.9M159.3 61.5h10.7M49.1 113h3.5M74 107.7v7.1h-24.9" fill="none" stroke="#009292" stroke-width=".15"/>
<circle cx="159.3" cy="61.5" r=".36" fill="#009292"/>
<path d="M159 61.5a.36 .36 0 0 1 .7 0 .36 .36 0 0 1-.7 0zM159 61.5a.36 .36 0 0 0 .7 0 .36 .36 0 0 0-.7 0z" fill="#009292"/>
<path d="M159.3 86.4h10.7" fill="none" stroke="#009292" stroke-width=".15"/>
<circle cx="159.3" cy="86.4" r=".36" fill="#009292"/>
<path d="M159 86.4a.36 .36 0 0 1 .7 0 .36 .36 0 0 1-.7 0zM159 86.4a.36 .36 0 0 0 .7 0 .36 .36 0 0 0-.7 0z" fill="#009292"/>
<path d="M148.7 31.2h21.3M170 29.5h-21.3v51.5M49.1 109.5h3.5" fill="none" stroke="#009292" stroke-width=".15"/>
<circle cx="148.7" cy="31.2" r=".36" fill="#009292"/>
<path d="M148.3 31.2a.36 .36 0 0 1 .7 0 .36 .36 0 0 1-.7 0zM148.3 31.2a.36 .36 0 0 0 .7 0 .36 .36 0 0 0-.7 0z" fill="#009292"/>
<path d="M148.7 54.4h21.3" fill="none" stroke="#009292" stroke-width=".15"/>
<circle cx="148.7" cy="54.4" r=".36" fill="#009292"/>
<path d="M148.3 54.4a.36 .36 0 0 1 .7 0 .36 .36 0 0 1-.7 0zM148.3 54.4a.36 .36 0 0 0 .7 0 .36 .36 0 0 0-.7 0z" fill="#009292"/>
<g fill="none" stroke="#009292" stroke-width=".15">
<path d="M184.2 25.9h3.5M184.2 27.7h3.5M184.2 29.5h3.5M184.2 31.2h3.5M184.2 33h3.5M184.2 34.8h3.5M184.2 36.6h3.5M184.2 38.4h3.5M228.6 20.6h5.4M232.2 20.6v1.8M241.1 20.6h17.8M184.2 50.8h3.5"/>
<path d="M184.2 52.6h3.5M184.2 54.4h3.5M184.2 56.1h3.5M184.2 57.9h3.5M184.2 59.7h3.5M184.2 61.5h3.5M184.2 63.2h3.5M184.2 75.7h3.5M184.2 77.5h3.5M184.2 79.2h3.5M184.2 88.1h3.5M184.2 81h3.5"/>
<path d="M184.2 82.8h3.5M184.2 84.6h3.5M184.2 86.4h3.5M235.8 88.1h3.5M235.8 91.7h3.5M235.8 95.2h3.5M235.8 98.8h3.5M235.8 105.9h3.5M235.8 109.5h3.5M235.8 113h3.5M235.8 116.6h3.5M97.1 121.9h1.8"/>
<path d="M97.1 132.6h1.8M114.9 121.9h1.7M114.9 132.6h1.7M235.8 132.6h3.5M235.8 125.5h3.5M235.8 129h3.5M235.8 136.1h3.5M97.1 145h1.8M97.1 155.7h1.8M114.9 145h1.7M114.9 155.7h1.7"/>
</g>
<circle cx="232.2" cy="20.6" r=".36" fill="#009292"/>
<path d="M231.8 20.6a.4 .4 0 0 1 .8 0 .4 .4 0 0 1-.8 0zM231.8 20.6a.4 .4 0 0 0 .8 0 .4 .4 0 0 0-.8 0z" fill="#009292"/>
<path d="M232.2 22.4h1.8M228.6 43.7h5.4M232.2 43.7v1.8M241.1 43.7h17.8M111.3 125.5h1.8" fill="none" stroke="#009292" stroke-width=".15"/>
<circle cx="232.2" cy="43.7" r=".36" fill="#009292"/>
<path d="M231.8 43.7a.4 .4 0 0 1 .8 0 .4 .4 0 0 1-.8 0zM231.8 43.7a.4 .4 0 0 0 .8 0 .4 .4 0 0 0-.8 0z" fill="#009292"/>
<path d="M228.6 33h5.4M232.2 33v1.8M241.1 33h17.8M232.2 45.5h1.8M111.3 159.2h1.8" fill="none" stroke="#009292" stroke-width=".15"/>
<circle cx="232.2" cy="33" r=".36" fill="#009292"/>
<path d="M231.8 33a.4 .4 0 0 1 .8 0 .4 .4 0 0 1-.8 0zM231.8 33a.4 .4 0 0 0 .8 0 .4 .4 0 0 0-.8 0z" fill="#009292"/>
<g fill="none" stroke="#009292" stroke-width=".15">
<path d="M228.6 27.7h5.4M228.6 29.5h5.4M232.2 34.8h1.8M241.1 34.8h17.8M241.1 27.7h17.8M241.1 29.5h17.8M241.1 22.4h17.8M228.6 40.1h5.4M228.6 41.9h5.4M228.6 47.2h5.4M241.1 40.1h17.8M241.1 41.9h17.8"/>
<path d="M241.1 47.2h17.8M241.1 45.5h17.8M246.4 88.1h3.6M246.4 91.7h3.6M246.4 95.2h3.6M246.4 98.8h3.6M246.4 105.9h3.6M246.4 109.5h3.6M246.4 113h3.6M246.4 116.6h3.6M106 121.9h1.8M106 132.6h1.8"/>
<path d="M111.3 136.1h1.8M127.3 136.1h1.8M127.3 125.5h1.8M246.4 136.1h3.6M246.4 125.5h3.6M246.4 132.6h3.6M246.4 129h3.6M106 145h1.8M106 155.7h1.8M111.3 148.6h1.8M127.3 148.6h1.8M127.3 159.2h1.8"/>
</g>
<g font-size="3.5">
<text x="4.2" y="204.7">07.04.2021</text>
<text x="22.9" y="204.7">21:08 f=0.70 C:\Users\Seweryn\CLionProjects\Leclerc\docs\SEWERYN_GŁADYSZ_F1_DASHBOARD_SCHEMA_v3.sch (Sheet: 1/1)</text>
</g>
<g font-size="2.5" fill="#f57c10">
<text x="26.9" y="31.1" transform="rotate(-90 26.9 31.1)">USB</text>
<text x="26" y="119.9" transform="rotate(-90 26 119.9)">ANTENNA</text>
<text x="211.8" y="181.5">TITLE:</text>
<text x="223.3" y="181.5">SEWERYN_GŁADYSZ_F1_DASHBOARD_SCHEMA</text>
<text x="211.8" y="186.8">Document Number:</text>
<text x="273.1" y="186.8">REV:</text>
<text x="211.8" y="193.9">Date:</text>
<text x="219.8" y="193.9">07.04.2021</text>
<text x="233" y="193.9">21:07</text>
<text x="261.5" y="193.9">Sheet:</text>
<text x="271.3" y="193.9">1/1</text>
</g>
<g font-size="1.8" fill="#757575">
<text x="58" y="16.6">IC1</text>
<text x="260.6" y="17.9">LED1</text>
<text x="52.7" y="22.4">C1</text>
<text x="58" y="18.4">7805T</text>
<text x="77.5" y="22.4">C2</text>
<text x="86.4" y="18.8" transform="rotate(-90 86.4 18.8)">+5V</text>
<text x="86.4" y="22.4">C3</text>
<text x="175.3" y="22.4">U$4IC$1</text>
<text x="228.6" y="20.6">A</text>
<text x="238" y="22.9">R3</text>
<text x="52.7" y="24.1">100nF</text>
<text x="77.5" y="24.1">100nF</text>
<text x="86.4" y="24.1">47uF</text>
<text x="186" y="25.9">PA0</text>
<text x="186" y="27.7">PA1</text>
<text x="186" y="29.5">PA2</text>
<text x="228.6" y="27.7">F</text>
<text x="228.6" y="29.5">E</text>
<text x="237" y="24.7">R21</text>
<text x="238" y="30">R4</text>
<text x="186" y="31.2">PA3</text>
<text x="186" y="33">PA4</text>
<text x="186" y="34.8">PA5</text>
<text x="228.6" y="33">D</text>
<text x="238" y="31.8">R5</text>
<text x="238" y="35.3">R6</text>
<text x="32.9" y="37.2">GND</text>
<text x="61.4" y="37.2">GND</text>
<text x="82.7" y="37.2">GND</text>
<text x="173.5" y="41.9">PCF8574P</text>
<text x="186" y="36.6">PA6</text>
<text x="186" y="38.4">PA7</text>
<text x="228.6" y="40.1">M</text>
<text x="228.6" y="41.9">C</text>
<text x="237" y="37.1">R20</text>
<text x="175.3" y="47.2">U$3IC$1</text>
<text x="228.6" y="43.7">G</text>
<text x="228.6" y="47.2">B</text>
<text x="237" y="47.8">R19</text>
<text x="238" y="42.4">R7</text>
<text x="238" y="44.2">R8</text>
<text x="238" y="46">R9</text>
<text x="59.8" y="50.8">LF33CV</text>
<text x="59.8" y="49">IC2</text>
<text x="86.4" y="50.8" transform="rotate(-90 86.4 50.8)">+3V3</text>
<text x="186" y="50.8">PB0</text>
<text x="186" y="52.6">PB1</text>
<text x="237" y="49.5">R10</text>
<text x="260.6" y="52.6">MSA5160C</text>
<text x="52.7" y="57.9">100nF</text>
<text x="52.7" y="56.1">C4</text>
<text x="76.6" y="57.6">2.2uF</text>
<text x="76.6" y="55.8">C5</text>
<text x="186" y="54.4">PB2</text>
<text x="186" y="56.1">PB3</text>
<text x="186" y="57.9">PB4</text>
<text x="186" y="59.7">PB5</text>
<text x="247" y="56.3" transform="rotate(-90 247 56.3)">GND</text>
<text x="275.5" y="56.3" transform="rotate(-90 275.5 56.3)">GND</text>
<text x="186" y="61.5">PB6</text>
<text x="186" y="63.2">PB7</text>
<text x="173.5" y="66.8">PCF8574P</text>
<text x="61.4" y="74.5">GND</text>
<text x="175.3" y="72.1">U$2IC$1</text>
<text x="186" y="75.7">PC0</text>
<text x="186" y="77.5">PC1</text>
<text x="186" y="79.2">PC2</text>
<text x="186" y="81">PC3</text>
<text x="186" y="82.8">PC4</text>
<text x="147.6" y="87.2" transform="rotate(-90 147.6 87.2)">R1</text>
<text x="186" y="84.6">PC5</text>
<text x="186" y="86.4">PC6</text>
<text x="186" y="88.1">PC7</text>
<text x="235.8" y="88.1">PB0</text>
<text x="247.5" y="87.1">LED_YELLOW</text>
<text x="249.7" y="85.3">D7</text>
<text x="249.7" y="88.8">D8</text>
<text x="145.1" y="93.5" transform="rotate(-90 145.1 93.5)">+3V3</text>
<text x="151" y="93.6" transform="rotate(-90 151 93.6)">GND</text>
<text x="155.8" y="93.5" transform="rotate(-90 155.8 93.5)">IO2</text>
<text x="159.3" y="93.5" transform="rotate(-90 159.3 93.5)">IO0</text>
<text x="173.5" y="91.7">PCF8574P</text>
<text x="235.8" y="91.7">PB1</text>
<text x="235.8" y="95.2">PB2</text>
<text x="242.3" y="90.4">R22</text>
<text x="242.3" y="94">R23</text>
<text x="247.5" y="90.6">LED_YELLOW</text>
<text x="247.5" y="94.2">LED_YELLOW</text>
<text x="248.7" y="96">D10</text>
<text x="249.7" y="92.4">D9</text>
<text x="54.4" y="97" transform="rotate(-90 54.4 97)">+3V3</text>
<text x="59.8" y="98.8" transform="rotate(-90 59.8 98.8)">C6</text>
<text x="61.5" y="98.8" transform="rotate(-90 61.5 98.8)">100nF</text>
<text x="72.2" y="97" transform="rotate(-90 72.2 97)">+3V3</text>
<text x="235.8" y="98.8">PB3</text>
<text x="242.3" y="97.5">R24</text>
<text x="242.3" y="101.1">R25</text>
<text x="247.5" y="97.7">LED_YELLOW</text>
<text x="72.9" y="106.8" transform="rotate(-90 72.9 106.8)">R2</text>
<text x="235.8" y="105.9">PB4</text>
<text x="247.1" y="106.6">D11</text>
<text x="247.7" y="104.8">LED_RED</text>
<text x="247.9" y="103.1">D2</text>
<text x="50.9" y="113">IO0</text>
<text x="50.9" y="109.5">RX</text>
<text x="64.9" y="108.3">GND</text>
<text x="235.8" y="109.5">PB5</text>
<text x="235.8" y="113">PB6</text>
<text x="242.3" y="108.2">R26</text>
<text x="242.3" y="111.8">R27</text>
<text x="246.9" y="113.7">D12</text>
<text x="247.7" y="112">LED_RED</text>
<text x="247.7" y="108.4">LED_RED</text>
<text x="247.9" y="110.2">D3</text>
<text x="50.9" y="118.3">TX</text>
<text x="50.9" y="116.6">IO2</text>
<text x="50.9" y="114.8">EN</text>
<text x="102.4" y="118.3">BC547</text>
<text x="102.4" y="116.6">T1</text>
<text x="118.4" y="118.3">BC547</text>
<text x="118.4" y="116.6">T5</text>
<text x="235.8" y="116.6">PB7</text>
<text x="242.3" y="115.3">R28</text>
<text x="242.3" y="118.9">R29</text>
<text x="247.7" y="115.5">LED_RED</text>
<text x="25.4" y="124.9">WIRELESS-WIFI-ESP-01</text>
<text x="95.3" y="121.9">PA0</text>
<text x="102" y="124.2">R11</text>
<text x="109.5" y="120.1" transform="rotate(-90 109.5 120.1)">+5V</text>
<text x="113.1" y="121.9">PA1</text>
<text x="113.1" y="125.5">A</text>
<text x="119.7" y="124.2">R15</text>
<text x="125.5" y="120.1" transform="rotate(-90 125.5 120.1)">+5V</text>
<text x="129.1" y="125.5">B</text>
<text x="235.8" y="125.5">PC0</text>
<text x="246.8" y="124.4">LED_BLUE</text>
<text x="247.9" y="122.6">D5</text>
<text x="42.3" y="126.7">U$1</text>
<text x="64.9" y="127.9">GND</text>
<text x="102.4" y="129">BC547</text>
<text x="102.4" y="127.2">T2</text>
<text x="109.5" y="130.8" transform="rotate(-90 109.5 130.8)">+5V</text>
<text x="118.4" y="129">BC547</text>
<text x="118.4" y="127.2">T6</text>
<text x="125.5" y="130.8" transform="rotate(-90 125.5 130.8)">+5V</text>
<text x="235.8" y="129">PC1</text>
<text x="242.3" y="127.8">R30</text>
<text x="242.3" y="131.3">R31</text>
<text x="246.8" y="131.5">LED_BLUE</text>
<text x="246.8" y="128">LED_BLUE</text>
<text x="247.9" y="129.7">D1</text>
<text x="247.9" y="126.2">D6</text>
<text x="95.3" y="132.6">PA2</text>
<text x="101.9" y="134.9">R12</text>
<text x="113.1" y="132.6">PA3</text>
<text x="113.1" y="136.1">C</text>
<text x="119.7" y="134.9">R16</text>
<text x="129.1" y="136.1">D</text>
<text x="235.8" y="132.6">PC2</text>
<text x="235.8" y="136.1">PC3</text>
<text x="242.3" y="134.9">R32</text>
<text x="246.8" y="135.1">LED_BLUE</text>
<text x="247.9" y="133.3">D4</text>
<text x="102.4" y="141.5">BC547</text>
<text x="102.4" y="139.7">T3</text>
<text x="109.5" y="143.2" transform="rotate(-90 109.5 143.2)">+5V</text>
<text x="118.4" y="141.5">BC547</text>
<text x="118.4" y="139.7">T7</text>
<text x="125.5" y="143.2" transform="rotate(-90 125.5 143.2)">+5V</text>
<text x="242.3" y="138.4">R33</text>
<text x="95.3" y="145">PA4</text>
<text x="101.9" y="147.3">R13</text>
<text x="113.1" y="145">PA5</text>
<text x="113.1" y="148.6">E</text>
<text x="119.7" y="147.3">R17</text>
<text x="129.1" y="148.6">F</text>
<text x="268.4" y="145.2" transform="rotate(-90 268.4 145.2)">GND</text>
<text x="95.3" y="155.7">PA6</text>
<text x="102.4" y="152.1">BC547</text>
<text x="102.4" y="150.3">T4</text>
<text x="109.5" y="153.9" transform="rotate(-90 109.5 153.9)">+5V</text>
<text x="113.1" y="155.7">PA7</text>
<text x="118.4" y="152.1">BC547</text>
<text x="118.4" y="150.3">T8</text>
<text x="125.5" y="153.9" transform="rotate(-90 125.5 153.9)">+5V</text>
<text x="101.9" y="158">R14</text>
<text x="113.1" y="159.2">G</text>
<text x="119.7" y="158">R18</text>
<text x="129.1" y="159.2">M</text>
</g>
<g font-size="1.5" fill="#757575">
<text x="56.9" y="20.3">1</text>
<text x="59.6" y="21.1">VI</text>
<text x="61.9" y="23.6">GND</text>
<text x="64.9" y="21.1">VO</text>
<text x="68.9" y="20.3">3</text>
<text x="259.6" y="20.3">1</text>
<text x="259.6" y="22.1">2</text>
<text x="259.6" y="23.9">3</text>
<text x="272.9" y="20.3">18</text>
<text x="28" y="29.2">D-</text>
<text x="28" y="27.4">VBUS</text>
<text x="28" y="25.7">GND</text>
<text x="63.1" y="25.2" transform="rotate(-90 63.1 25.2)">2</text>
<text x="168.5" y="25.7">13</text>
<text x="170.7" y="29.2">1</text>
<text x="173.4" y="26.4">/INT</text>
<text x="173.4" y="30">A0</text>
<text x="179" y="26.4">P0</text>
<text x="179" y="28.2">P1</text>
<text x="179" y="30">P2</text>
<text x="182.7" y="25.7">4</text>
<text x="182.7" y="27.4">5</text>
<text x="182.7" y="29.2">6</text>
<text x="259.6" y="25.7">4</text>
<text x="259.6" y="27.4">5</text>
<text x="259.6" y="29.2">6</text>
<text x="28" y="31">D+</text>
<text x="170.7" y="31">2</text>
<text x="170.7" y="32.8">3</text>
<text x="173.4" y="31.8">A1</text>
<text x="173.4" y="33.6">A2</text>
<text x="179" y="31.8">P3</text>
<text x="179" y="33.5">P4</text>
<text x="179" y="35.3">P5</text>
<text x="182.7" y="31">7</text>
<text x="182.7" y="32.8">9</text>
<text x="182.7" y="34.6">10</text>
<text x="259.6" y="31">7</text>
<text x="259.6" y="32.8">8</text>
<text x="259.6" y="34.6">9</text>
<text x="169.9" y="36.3">14</text>
<text x="169.9" y="38.1">15</text>
<text x="173.4" y="37.1">SCL</text>
<text x="173.4" y="38.9">SDA</text>
<text x="179" y="37.1">P6</text>
<text x="179" y="38.9">P7</text>
<text x="182.7" y="36.3">11</text>
<text x="182.7" y="38.1">12</text>
<text x="258.7" y="36.3">10</text>
<text x="258.7" y="39.9">12</text>
<text x="258.7" y="41.7">13</text>
<text x="258.8" y="38.1">11</text>
<text x="258.7" y="43.4">14</text>
<text x="258.7" y="45.2">15</text>
<text x="258.7" y="47">16</text>
<text x="168.5" y="50.5">13</text>
<text x="173.4" y="51.3">/INT</text>
<text x="179" y="51.3">P0</text>
<text x="179" y="53.1">P1</text>
<text x="182.7" y="50.5">4</text>
<text x="182.7" y="52.3">5</text>
<text x="258.7" y="48.8">17</text>
<text x="60.2" y="54.8">IN</text>
<text x="61.9" y="57.4">ADJ</text>
<text x="63.4" y="54.8">OUT</text>
<text x="170.7" y="54.1">1</text>
<text x="170.7" y="55.9">2</text>
<text x="170.7" y="57.7">3</text>
<text x="173.4" y="54.9">A0</text>
<text x="173.4" y="56.7">A1</text>
<text x="173.4" y="58.4">A2</text>
<text x="179" y="54.9">P2</text>
<text x="179" y="56.7">P3</text>
<text x="179" y="58.4">P4</text>
<text x="182.7" y="54.1">6</text>
<text x="182.7" y="55.9">7</text>
<text x="182.7" y="57.7">9</text>
<text x="182.7" y="59.4">10</text>
<text x="169.9" y="61.2">14</text>
<text x="169.9" y="63">15</text>
<text x="173.4" y="62">SCL</text>
<text x="173.4" y="63.8">SDA</text>
<text x="179" y="60.2">P5</text>
<text x="179" y="62">P6</text>
<text x="179" y="63.8">P7</text>
<text x="182.7" y="61.2">11</text>
<text x="182.7" y="63">12</text>
<text x="168.5" y="75.4">13</text>
<text x="173.4" y="76.2">/INT</text>
<text x="179" y="76.2">P0</text>
<text x="179" y="78">P1</text>
<text x="182.7" y="75.4">4</text>
<text x="182.7" y="77.2">5</text>
<text x="170.7" y="79">1</text>
<text x="170.7" y="80.8">2</text>
<text x="170.7" y="82.5">3</text>
<text x="173.4" y="79.8">A0</text>
<text x="173.4" y="81.6">A1</text>
<text x="173.4" y="83.3">A2</text>
<text x="179" y="79.8">P2</text>
<text x="179" y="81.5">P3</text>
<text x="179" y="83.3">P4</text>
<text x="182.7" y="79">6</text>
<text x="182.7" y="80.8">7</text>
<text x="182.7" y="82.5">9</text>
<text x="169.9" y="86.1">14</text>
<text x="169.9" y="87.9">15</text>
<text x="173.4" y="86.9">SCL</text>
<text x="173.4" y="88.7">SDA</text>
<text x="179" y="85.1">P5</text>
<text x="179" y="86.9">P6</text>
<text x="179" y="88.7">P7</text>
<text x="182.7" y="84.3">10</text>
<text x="182.7" y="86.1">11</text>
<text x="182.7" y="87.9">12</text>
<text x="47.2" y="107.4">D2</text>
<text x="39.3" y="113.5">GPIO0</text>
<text x="39.7" y="110">URXD</text>
<text x="40.8" y="108.2">VCC</text>
<text x="40.9" y="111.8">RST</text>
<text x="47.2" y="112.8">C1</text>
<text x="47.2" y="111">C2</text>
<text x="47.2" y="109.2">D1</text>
<text x="38.8" y="115.3">CH_PD</text>
<text x="39.3" y="117.1">GPIO2</text>
<text x="39.8" y="118.9">UTXD</text>
<text x="47.2" y="119.9">A1</text>
<text x="47.2" y="118.1">A2</text>
<text x="47.2" y="116.3">B1</text>
<text x="47.2" y="114.5">B2</text>
<text x="40.6" y="120.7">GND</text>
</g>
<g font-size="1.5" fill="#f57c10">
<text x="261" y="20.9">A2</text>
<text x="261.2" y="22.7">A1</text>
<text x="261.2" y="24.7">I</text>
<text x="261.4" y="26.3">H</text>
<text x="261.4" y="28.2">F</text>
<text x="261.4" y="30">E</text>
<text x="261.4" y="31.8">K</text>
<text x="261.4" y="33.6">D1</text>
<text x="261.4" y="35.3">D2</text>
<text x="261.4" y="37.1">Dp</text>
<text x="261.4" y="38.9">L</text>
<text x="261.4" y="40.7">M</text>
<text x="261.4" y="42.4">C</text>
<text x="261.4" y="44.2">G1</text>
<text x="261.4" y="46">G2</text>
<text x="261.4" y="47.8">B</text>
<text x="261.4" y="49.6">J</text>
</g>
<text font-size="1.2" fill="#f57c10" x="75.4" y="57.6" transform="rotate(-90 75.4 57.6)">+</text>
<g font-size=".7" fill="#f57c10">
<text x="265" y="33.1">F H</text>
<text x="265.6" y="35.1">G1</text>
<text x="266.4" y="31">A1</text>
<text x="267.2" y="33.1">I</text>
<text x="267.3" y="35.1">G2</text>
<text x="268" y="31">A2</text>
<text x="268.1" y="33.1">J</text>
<text x="269.2" y="33.1">B</text>
<text x="264.3" y="37.1">E K</text>
<text x="264.9" y="39.1">D1</text>
<text x="266.4" y="37.1">L</text>
<text x="266.6" y="39.1">D2</text>
<text x="267.5" y="37.1">M C</text>
<text x="269.7" y="38.1">Dp</text>
</g>
</svg>
